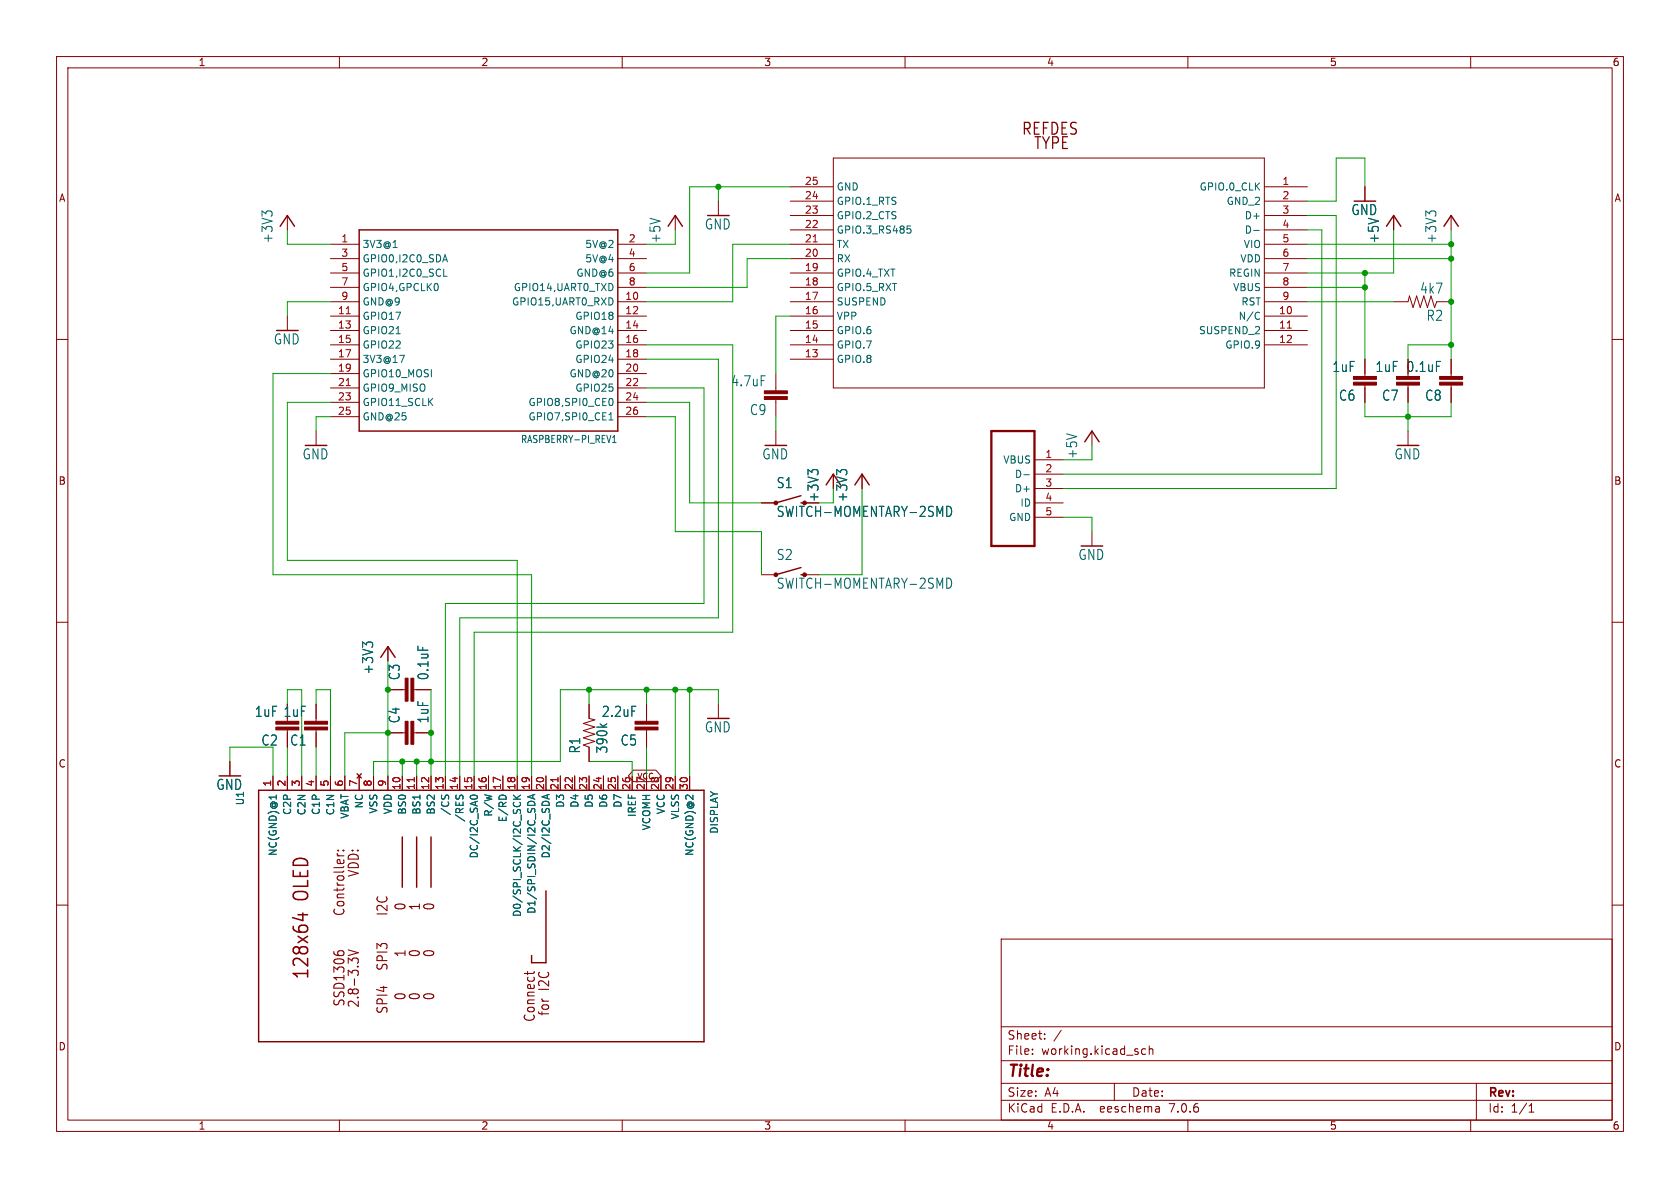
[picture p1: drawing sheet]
<svg xmlns="http://www.w3.org/2000/svg" width="297mm" height="210mm" viewBox="0 0 297 210" stroke-linecap="round" stroke-linejoin="round" font-family="sans-serif">
<g fill="none" stroke="#840000" stroke-width=".18">
<path d="M10 10h277v190h-277zM12 12h273v186h-273zM60 10v2M110 10v2M160 10v2M210 10v2M260 10v2M50.8 38.1v2.5M119.4 38.1v2.5M127 35.6v2.5M139.7 33h7.6M139.7 35.6h7.6"/>
<path d="M139.7 38.1h7.6M147.3 27.9h76.2v40.7h-76.2zM223.5 33h7.6M223.5 35.6h7.6M223.5 38.1h7.6M241.3 33v2.6M246.4 38.1v2.5M256.5 38.1v2.5M10 60h2M50.8 55.9v2.5M58.4 53.3h5.1M58.4 55.9h5.1"/>
<path d="M58.4 58.4h5.1M58.4 50.8h5.1M58.4 48.3h5.1M58.4 45.7h5.1M58.4 43.2h5.1M109.2 53.3h5.1M109.2 55.9h5.1M109.2 58.4h5.1M109.2 50.8h5.1M109.2 48.3h5.1M109.2 45.7h5.1M109.2 43.2h5.1"/>
<path d="M139.7 53.3h7.6M139.7 55.9h7.6M139.7 58.4h7.6M139.7 50.8h7.6M139.7 48.3h7.6M139.7 45.7h7.6M139.7 43.2h7.6M139.7 40.6h7.6M223.5 53.3h7.6M223.5 55.9h7.6M223.5 58.4h7.6M223.5 50.8h7.6"/>
<path d="M223.5 48.3h7.6M223.5 45.7h7.6M223.5 43.2h7.6M223.5 40.6h7.6M246.4 53.3h2.5l.3-1 .6 2.1 .6-2.1 .7 2.1 .6-2.1 .6 2.1 .7-2.1 .6 2.1 .4-1.1h2.5M285 60h2M55.9 76.2v2.5M58.4 68.6h5.1M58.4 61h5.1M58.4 63.5h5.1M58.4 66h5.1M58.4 71.1h5.1"/>
<path d="M58.4 73.7h5.1M109.2 68.6h5.1M109.2 61h5.1M109.2 63.5h5.1M109.2 66h5.1M109.2 71.1h5.1M109.2 73.7h5.1M137.2 66v3.1M137.2 70.6v3.1M137.2 76.2v2.5M139.7 61h7.6M139.7 63.5h7.6"/>
<path d="M193 76.2v2.5M223.5 61h7.6M241.3 63.5v3M241.3 68.1v3M248.9 68.1v3M248.9 76.2v2.5M256.5 63.5v3M256.5 68.1v3M134.6 88.9h2.6M147.3 83.8v2.6M152.4 83.8v2.6M182.9 88.9h5.1"/>
<path d="M182.9 81.3h5.1M182.9 83.8h5.1M182.9 86.4h5.1M182.9 91.4h5.1M193 94v2.5M10 110h2M68.6 114.3v2.5M134.6 101.6h2.6M285 110h2M40.6 134.6v2.6M48.3 137.2v2.5M50.8 129v.5"/>
<path d="M50.8 137.2v2.5M53.3 137.2v2.5M55.9 124.5v3M55.9 129v3.1M55.9 137.2v2.5M58.4 137.2v2.5M61 137.2v2.5M63.1 136.8l.8 .7M63.5 137.2v2.5M63.9 136.8l-.8 .7M66 137.2v2.5M68.6 137.2v2.5"/>
<path d="M68.6 129.5h3M68.6 121.9h3M71.1 137.2v2.5M73.2 129.5h3M73.2 121.9h3M73.7 137.2v2.5M76.2 137.2v2.5M78.7 137.2v2.5M81.3 137.2v2.5M83.8 137.2v2.5M86.4 137.2v2.5M88.9 137.2v2.5"/>
<path d="M91.4 137.2v2.5M94 137.2v2.5M96.5 137.2v2.5M99.1 137.2v2.5M101.6 137.2v2.5M104.1 124.5v2.5l1.1 .3-2.1 .6 2.1 .6-2.1 .7 2.1 .6-2.1 .6 2.1 .7-2.1 .6 1 .4v2.5M104.1 137.2v2.5M106.7 137.2v2.5M109.2 137.2v2.5M111.8 137.2v2.5M112 136.1h4l.8 1.1-.8 1h-4l-.9-1zM114.3 124.5v3"/>
<path d="M114.3 129v3.1M114.3 137.2v2.5M116.8 137.2v2.5M119.4 137.2v2.5M121.9 137.2v2.5M127 124.5v2.5M10 160h2M285 160h2M177 166h108v32h-108zM60 198v2M110 198v2M160 198v2"/>
<path d="M177 194.5h108M177 191.5h108M177 187.5h108M177 181.5h108M182.5 186.3v.1M182.5 185.5v.1M184.7 183.6v.1M184.7 182.8v.1M187.6 182.1l-1.3 2M197 191.5v3M202.5 185.5l-.4-.1-.3 .3v.4l.2 .2h.5M203.2 185.5l.2-.1 .3 .1 .1 .9"/>
<path d="M203.2 184.9v1.5M204.9 195.7l.1 .9M205 196.5l-.2 .1M205 196h-.2M210 198v2M260 198v2M261 191.5v6.5M270.3 196.6h.9M270.3 195.5l.4-.4v1.5"/>
</g>
<g fill="#840000" stroke="#840000" stroke-width=".18">
<path d="M239.3 66.5h4v.6h-4z"/>
<path d="M239.3 67.6h4v.5h-4z"/>
<path d="M53.8 127.5h4.1v.5h-4.1z"/>
<path d="M53.8 128.5h4.1v.5h-4.1z"/>
<path d="M112.3 127.5h4v.5h-4z"/>
<path d="M112.3 128.5h4v.5h-4z"/>
<path d="M72.6 127.5h.6v4.1h-.6z"/>
<path d="M71.6 127.5h.5v4.1h-.5z"/>
<path d="M72.6 119.9h.6v4.1h-.6z"/>
<path d="M71.6 119.9h.5v4.1h-.5z"/>
<path d="M254.5 66.5h4.1v.6h-4.1z"/>
<path d="M254.5 67.6h4.1v.5h-4.1z"/>
<path d="M246.9 66.5h4.1v.6h-4.1z"/>
<path d="M246.9 67.6h4.1v.5h-4.1z"/>
<path d="M135.1 69.1h4.1v.5h-4.1z"/>
<path d="M135.1 70.1h4.1v.5h-4.1z"/>
<path d="M48.8 127.5h4v.5h-4z"/>
<path d="M48.8 128.5h4v.5h-4z"/>
<circle cx="137.2" cy="88.9" r=".33"/>
<circle cx="142.2" cy="88.9" r=".33"/>
<circle cx="137.2" cy="101.6" r=".33"/>
<circle cx="142.2" cy="101.6" r=".33"/>
</g>
<g fill="none" stroke="#840000" stroke-width=".25">
<path d="M49.5 40l1.3-1.9 1.3 1.9M63.5 40.6h45.7v35.6h-45.7zM118.1 40l1.3-1.9 1.2 1.9M245.1 40l1.3-1.9 1.2 1.9M255.3 40l1.2-1.9 1.3 1.9M191.8 78.1l1.2-1.9 1.3 1.9M141.6 87.6l-4.4 1.3M146 85.7l1.3-1.9 1.3 1.9M151.1 85.7l1.3-1.9 1.3 1.9M67.3 116.2l1.3-1.9 1.2 1.9M141.6 100.3l-4.4 1.3M45.7 139.7h78.8v44.5h-78.8z"/>
<path d="M71.1 148v8.8M73.7 148v8.8M76.2 148v8.8M96.5 157.5v12.7h-2.5v-1.3"/>
</g>
<path d="M52.7 161.7h1.7M53.5 161.4v1.3l-1.8-.5" fill="none" stroke="#840000" stroke-width=".27"/>
<path d="M59.6 151.3h1.2M59.6 150.9l.1 .2 .3 .2M59.7 150.4h.2M60.6 150.4h.2M59 168.2v.3M59.7 168.3l.3-.2h.5l.3 .2M61.6 169.4l.6 .5M61.6 167.9l1.7 .5-1.7 .5M62.3 169.5l.3-.1 .7 .1M93.3 171.7v.6M94.5 171.7l-.1 .3-.2 .1h-1.5" fill="none" stroke="#840000" stroke-width=".19"/>
<g fill="none" stroke="#006464" stroke-width=".18">
<path d="M47 37.8l-.7-.5v.9M47.2 37.4h.7M160.4 39.9h.6M252.7 37.8l-.6-.5v.9M252.9 37.4h.8M69.5 43.8h.7M70 59h.8M77.4 50.4v.7M78.4 45.9h.6M78.4 48.8h.6M78.7 45l.4 1.3M108.3 53v.6"/>
<path d="M160.5 40.4h.3l.3 .3-.2 .5h-.4M221.6 40.7h1M222.4 55.2l.3 .1M222.7 56.3l-.3 .2M70.6 62.8h.9l-.6 1.3M107.6 74.2h.8M107.6 73.3l.4-.3v1.2M107.9 70.4a.68 .68 0 0 1 .5 .7 .68 .68 0 0 1-.5 .6M108.3 78.2h.6M108.3 77.3l.3-.3v1.2M143.5 83.5l-.7-.5v.9M143.7 83.1h.8"/>
<path d="M148.6 83.5l-.7-.5v.9M148.8 83.1h.7M167.4 89.5a.94 .94 0 0 1 .9 .6 .94 .94 0 0 1-.4 1.1l-.5 .1zM181 83.9h1M64.8 114l-.7-.5v.9M65 113.6h.7M167.4 102.2a.94 .94 0 0 1 .9 .6 .94 .94 0 0 1-.4 1.1l-.5 .1zM48.8 140.5v.8M78.1 140.5l-.1 .5M78.7 140.8l.3-.3 .3 .3M80.7 140.5l-.1 .2M81.3 140.8l.2-.3 .4 .3"/>
<path d="M83.4 141.2l-.3-.2a.68 .68 0 0 1 .7-.5 .68 .68 0 0 1 .6 .5l-.2 .2M88.4 140.7l.4-.1 .5 .1M90.7 141.3h1.3M90.7 140.6l.8 .7M90.9 141.8l-.2 .4 .4 .3M91.9 141.8l.1 .4-.3 .3M92 140.6l-.7 .5M93.4 141.9a.68 .68 0 0 1 .7-.2 .68 .68 0 0 1 .5 .7h-1.3zM94.2 140.6v.6M94.6 140.4l-1.3 .5 1.3 .4M96.7 140.6v.6M97.1 140.4l-1.3 .5 1.3 .4"/>
</g>
<path d="M61.2 55.5h.7M143.8 42.8h.7M227.6 58h.7M61.2 68.2h.7M73.2 137.5v.7M98.6 137.5v.7" fill="none" stroke="#a90000" stroke-width=".18"/>
<path d="M175.3 76.2h7.6v20.3h-7.6z" fill="none" stroke="#840000" stroke-width=".41"/>
<g fill="none" stroke="#009600" stroke-width=".18">
<path d="M127 33v2.6M139.7 33h-17.8v15.3h-7.6M231.1 38.1h5.1v48.3h-48.2M241.3 33v-5.1h-5.1v7.7h-5.1M50.8 40.6v2.6h7.6M58.4 53.3h-7.6v2.6M119.4 40.6v2.6h-5.1M139.7 43.2h-10.2v10.1h-15.2M139.7 45.7h-7.6v5.1h-17.8M139.7 55.9h-2.5v10.1M231.1 40.6h2.6v43.2h-45.7M231.1 43.2h25.4"/>
<path d="M231.1 45.7h25.4M231.1 53.3h15.3M231.1 50.8h10.2M241.3 48.3v15.2M246.4 40.6v7.7h-15.3M256.5 40.6v22.9M58.4 71.1h-7.6v28h40.6v38.1M58.4 73.7h-2.5v2.5M58.4 66h-10.1v35.6h45.7v35.6M114.3 61h15.2v50.8h-45.7v25.4M114.3 71.1h7.6v17.8h12.7M114.3 73.7h5.1v20.3h15.2v7.6"/>
<path d="M114.3 63.5h12.7v45.7h-45.7v28M114.3 68.6h10.2v38.1h-45.8v30.5M137.2 73.7v2.5M193 78.7v2.6h-5M241.3 71.1v2.6h15.2v-2.6M248.9 71.1v5.1M256.5 61h-7.6v2.5M147.3 86.4v2.5M152.4 86.4v15.2h-7.6M188 91.4h5v2.6M68.6 116.8v20.4M40.6 134.6v-2.5h7.7v5.1"/>
<path d="M50.8 124.5v-2.6h2.5v15.3M50.8 132.1v5.1M55.9 124.5v-2.6h2.5v15.3M55.9 132.1v5.1M68.6 129.5h-7.6v7.7M71.1 134.6v2.6M73.7 134.6v2.6M76.2 121.9v15.3M104.1 121.9v2.6M104.1 134.6h7.7v2.6M114.3 121.9v2.6M114.3 132.1v5.1"/>
<path d="M119.4 121.9v15.3M121.9 121.9v15.3M127 124.5v-2.6h-27.9v12.7h-33.1v2.6"/>
</g>
<g fill="#009600" stroke="#009600" stroke-width=".18">
<circle cx="256.5" cy="45.7" r=".46"/>
<circle cx="256.5" cy="43.2" r=".46"/>
<circle cx="256.5" cy="53.3" r=".46"/>
<circle cx="256.5" cy="61" r=".46"/>
<circle cx="104.1" cy="121.9" r=".46"/>
<circle cx="114.3" cy="121.9" r=".46"/>
<circle cx="119.4" cy="121.9" r=".46"/>
<circle cx="73.7" cy="134.6" r=".46"/>
<circle cx="76.2" cy="129.5" r=".46"/>
<circle cx="76.2" cy="134.6" r=".46"/>
<circle cx="71.1" cy="134.6" r=".46"/>
<circle cx="68.6" cy="121.9" r=".46"/>
<circle cx="68.6" cy="129.5" r=".46"/>
<circle cx="121.9" cy="121.9" r=".46"/>
<circle cx="127" cy="33" r=".46"/>
<circle cx="241.3" cy="50.8" r=".46"/>
<circle cx="241.3" cy="48.3" r=".46"/>
<circle cx="248.9" cy="73.7" r=".46"/>
</g>
<g font-size="3.5" fill="#840000">
<text x="54.9" y="159.3" transform="rotate(-90 54.9 159.3)">OLED</text>
<text x="54.9" y="173.3" transform="rotate(-90 54.9 173.3)">128x64</text>
</g>
<g font-size="2.9" fill="#840000">
<text x="180.5" y="24.1">REFDES</text>
<text x="182.7" y="26.7">TYPE</text>
</g>
<text font-size="2.8" fill="#840000" x="178" y="190.9">Title:</text>
<g font-size="2.5" fill="#006464">
<text x="124.5" y="40.8">GND</text>
<text x="238.8" y="38.2">GND</text>
<text x="48.4" y="43.1" transform="rotate(-90 48.4 43.1)">+3V3</text>
<text x="117" y="43.1" transform="rotate(-90 117 43.1)">+5V</text>
<text x="244" y="43.1" transform="rotate(-90 244 43.1)">+5V</text>
<text x="254.1" y="43.1" transform="rotate(-90 254.1 43.1)">+3V3</text>
<text x="251" y="52.1">4k7</text>
<text x="252.1" y="56.9">R2</text>
<text x="48.3" y="61.1">GND</text>
<text x="235.5" y="66">1uF</text>
<text x="243.1" y="66">1uF</text>
<text x="129.2" y="68.5">4.7uF</text>
<text x="236.6" y="71.1">C6</text>
<text x="244.2" y="71.1">C7</text>
<text x="251.9" y="71.1">C8</text>
<text x="132.5" y="73.6">C9</text>
<text x="53.4" y="81.4">GND</text>
<text x="134.7" y="81.4">GND</text>
<text x="190.6" y="81.2" transform="rotate(-90 190.6 81.2)">+5V</text>
<text x="246.4" y="81.4">GND</text>
<text x="137.2" y="86.5">S1</text>
<text x="144.9" y="88.8" transform="rotate(-90 144.9 88.8)">+3V3</text>
<text x="150" y="88.8" transform="rotate(-90 150 88.8)">+3V3</text>
<text x="137.2" y="99.2">S2</text>
<text x="190.6" y="99.2">GND</text>
<text x="137.2" y="104.3">SWITCH-MOMENTARY-2SMD</text>
<text x="66.2" y="119.3" transform="rotate(-90 66.2 119.3)">+3V3</text>
<text x="70.9" y="120.3" transform="rotate(-90 70.9 120.3)">C3</text>
<text x="76" y="120.3" transform="rotate(-90 76 120.3)">0.1uF</text>
<text x="45" y="126.9">1uF 1uF</text>
<text x="70.9" y="128" transform="rotate(-90 70.9 128)">C4</text>
<text x="76" y="128" transform="rotate(-90 76 128)">1uF</text>
<text x="106.3" y="126.9">2.2uF</text>
<text x="124.5" y="129.7">GND</text>
<text x="46.1" y="132">C2</text>
<text x="51.2" y="132">C1</text>
<text x="102.8" y="133.3" transform="rotate(-90 102.8 133.3)">R1</text>
<text x="107.6" y="133.3" transform="rotate(-90 107.6 133.3)">390k</text>
<text x="109.6" y="132">C5</text>
<text x="38.2" y="139.8">GND</text>
</g>
<g font-size="2.5" fill="#840000">
<text x="248.5" y="66">0.1uF</text>
<text x="137.2" y="91.6">SWITCH-MOMENTARY-2SMD</text>
<text x="63.7" y="155.2" transform="rotate(-90 63.7 155.2)">VDD:</text>
<text x="72" y="161.1" transform="rotate(-90 72 161.1)">0</text>
<text x="74.5" y="161.1" transform="rotate(-90 74.5 161.1)">1</text>
<text x="77" y="161.1" transform="rotate(-90 77 161.1)">0</text>
<text x="61.2" y="162.1" transform="rotate(-90 61.2 162.1)">Controller:</text>
<text x="68.8" y="162" transform="rotate(-90 68.8 162)">I2C</text>
<text x="68.8" y="171.7" transform="rotate(-90 68.8 171.7)">SPI3</text>
<text x="72" y="169.3" transform="rotate(-90 72 169.3)">1</text>
<text x="74.5" y="169.3" transform="rotate(-90 74.5 169.3)">0</text>
<text x="77" y="169.3" transform="rotate(-90 77 169.3)">0</text>
<text x="61.2" y="178.1" transform="rotate(-90 61.2 178.1)">SSD1306</text>
<text x="63.7" y="178.3" transform="rotate(-90 63.7 178.3)">2.8-3.3V</text>
<text x="68.8" y="179.4" transform="rotate(-90 68.8 179.4)">SPI4</text>
<text x="72" y="177" transform="rotate(-90 72 177)">0</text>
<text x="74.5" y="177" transform="rotate(-90 74.5 177)">0</text>
<text x="77" y="177" transform="rotate(-90 77 177)">0</text>
<text x="97.4" y="179.7" transform="rotate(-90 97.4 179.7)">for</text>
<text x="97.4" y="175.1" transform="rotate(-90 97.4 175.1)">I2C</text>
<text x="94.8" y="180.8" transform="rotate(-90 94.8 180.8)">Connect</text>
</g>
<g font-size="2.1" fill="#840000">
<text x="178" y="184">Sheet:</text>
<text x="178" y="186.7">File:</text>
<text x="184.1" y="186.7">working.kicad_sch</text>
<text x="178" y="196.9">KiCad</text>
<text x="178" y="194.1">Size:</text>
<text x="184.7" y="194.1">A4</text>
<text x="185.7" y="196.9">E.D.A.</text>
<text x="194.6" y="196.9">eeschema</text>
<text x="200" y="194.1">Date:</text>
<text x="207" y="196.9">7.0.6</text>
<text x="263" y="194.3">Rev:</text>
<text x="263" y="196.9">Id:</text>
<text x="267.1" y="196.9">1/1</text>
</g>
<g font-size="1.8" fill="#840000">
<text x="35" y="11.9">1</text>
<text x="85" y="11.9">2</text>
<text x="135" y="11.9">3</text>
<text x="185" y="11.9">4</text>
<text x="235" y="11.9">5</text>
<text x="285" y="11.9">6</text>
<text x="10.3" y="35.9">A</text>
<text x="285.3" y="35.9">A</text>
<text x="10.3" y="85.9">B</text>
<text x="285.3" y="85.9">B</text>
<text x="10.3" y="135.9">C</text>
<text x="285.3" y="135.9">C</text>
<text x="10.3" y="185.9">D</text>
<text x="285.3" y="185.9">D</text>
<text x="35" y="199.9">1</text>
<text x="85" y="199.9">2</text>
<text x="135" y="199.9">3</text>
<text x="185" y="199.9">4</text>
<text x="235" y="199.9">5</text>
<text x="285" y="199.9">6</text>
</g>
<g font-size="1.8" fill="#a90000">
<text x="142.2" y="35.3">24</text>
<text x="142.2" y="32.8">25</text>
<text x="226.6" y="32.8">1</text>
<text x="226.6" y="35.3">2</text>
<text x="142.2" y="40.4">22</text>
<text x="142.2" y="37.8">23</text>
<text x="226.6" y="37.8">3</text>
<text x="226.6" y="40.4">4</text>
<text x="60.3" y="42.9">1</text>
<text x="60.3" y="45.5">3</text>
<text x="111.1" y="42.9">2</text>
<text x="111.1" y="45.5">4</text>
<text x="142.2" y="45.5">20</text>
<text x="142.2" y="42.9">21</text>
<text x="226.6" y="42.9">5</text>
<text x="226.6" y="45.5">6</text>
<text x="60.3" y="48">5</text>
<text x="60.3" y="50.5">7</text>
<text x="60.3" y="53.1">9</text>
<text x="110.4" y="53.1">10</text>
<text x="111.1" y="48">6</text>
<text x="111.1" y="50.5">8</text>
<text x="142.2" y="53.1">17</text>
<text x="142.2" y="50.5">18</text>
<text x="142.2" y="48">19</text>
<text x="226.6" y="48">7</text>
<text x="226.6" y="50.5">8</text>
<text x="226.6" y="53.1">9</text>
<text x="59.6" y="55.6">11</text>
<text x="59.6" y="58.2">13</text>
<text x="110.4" y="55.6">12</text>
<text x="110.4" y="58.2">14</text>
<text x="142.2" y="58.2">15</text>
<text x="142.2" y="55.6">16</text>
<text x="226" y="55.6">10</text>
<text x="226" y="58.2">11</text>
<text x="59.6" y="60.7">15</text>
<text x="59.6" y="63.2">17</text>
<text x="59.6" y="65.8">19</text>
<text x="110.4" y="60.7">16</text>
<text x="110.4" y="63.2">18</text>
<text x="110.4" y="65.8">20</text>
<text x="142.2" y="63.2">13</text>
<text x="142.2" y="60.7">14</text>
<text x="226" y="60.7">12</text>
<text x="59.6" y="68.3">21</text>
<text x="59.6" y="70.9">23</text>
<text x="110.4" y="68.3">22</text>
<text x="110.4" y="70.9">24</text>
<text x="59.6" y="73.4">25</text>
<text x="110.4" y="73.4">26</text>
<text x="184.7" y="81">1</text>
<text x="184.7" y="83.6">2</text>
<text x="184.7" y="86.1">3</text>
<text x="184.7" y="88.6">4</text>
<text x="184.7" y="91.2">5</text>
<text x="48" y="139.1" transform="rotate(-90 48 139.1)">1</text>
<text x="50.5" y="139.1" transform="rotate(-90 50.5 139.1)">2</text>
<text x="53.1" y="139.1" transform="rotate(-90 53.1 139.1)">3</text>
<text x="55.6" y="139.1" transform="rotate(-90 55.6 139.1)">4</text>
<text x="58.2" y="139.1" transform="rotate(-90 58.2 139.1)">5</text>
<text x="60.7" y="139.1" transform="rotate(-90 60.7 139.1)">6</text>
<text x="63.2" y="139.1" transform="rotate(-90 63.2 139.1)">7</text>
<text x="65.8" y="139.1" transform="rotate(-90 65.8 139.1)">8</text>
<text x="68.3" y="139.1" transform="rotate(-90 68.3 139.1)">9</text>
<text x="70.9" y="139.7" transform="rotate(-90 70.9 139.7)">10</text>
<text x="73.4" y="139.7" transform="rotate(-90 73.4 139.7)">11</text>
<text x="75.9" y="139.7" transform="rotate(-90 75.9 139.7)">12</text>
<text x="78.5" y="139.7" transform="rotate(-90 78.5 139.7)">13</text>
<text x="81" y="139.7" transform="rotate(-90 81 139.7)">14</text>
<text x="83.6" y="139.7" transform="rotate(-90 83.6 139.7)">15</text>
<text x="86.1" y="139.7" transform="rotate(-90 86.1 139.7)">16</text>
<text x="88.6" y="139.7" transform="rotate(-90 88.6 139.7)">17</text>
<text x="91.2" y="139.7" transform="rotate(-90 91.2 139.7)">18</text>
<text x="93.7" y="139.7" transform="rotate(-90 93.7 139.7)">19</text>
<text x="96.3" y="139.7" transform="rotate(-90 96.3 139.7)">20</text>
<text x="98.8" y="139.7" transform="rotate(-90 98.8 139.7)">21</text>
<text x="101.3" y="139.7" transform="rotate(-90 101.3 139.7)">22</text>
<text x="103.9" y="139.7" transform="rotate(-90 103.9 139.7)">23</text>
<text x="106.4" y="139.7" transform="rotate(-90 106.4 139.7)">24</text>
<text x="109" y="139.7" transform="rotate(-90 109 139.7)">25</text>
<text x="111.5" y="139.7" transform="rotate(-90 111.5 139.7)">26</text>
<text x="114" y="139.7" transform="rotate(-90 114 139.7)">27</text>
<text x="116.6" y="139.7" transform="rotate(-90 116.6 139.7)">28</text>
<text x="119.1" y="139.7" transform="rotate(-90 119.1 139.7)">29</text>
<text x="121.7" y="139.7" transform="rotate(-90 121.7 139.7)">30</text>
</g>
<g font-size="1.8" fill="#006464">
<text x="147.8" y="33.9">GND</text>
<text x="212" y="33.9">GPIO.0_CLK</text>
<text x="147.8" y="41.5">GPIO.3_RS485</text>
<text x="147.8" y="39">GPIO.2_CTS</text>
<text x="147.8" y="36.4">GPIO.1_RTS</text>
<text x="216.8" y="36.4">GND_2</text>
<text x="220" y="39">D+</text>
<text x="220" y="41.5">D-</text>
<text x="64" y="44">3V3@1</text>
<text x="64" y="46.6">GPIO0,I2C0_SDA</text>
<text x="103.4" y="44">5V@2</text>
<text x="103.4" y="46.6">5V@4</text>
<text x="147.8" y="46.6">RX</text>
<text x="147.8" y="44">TX</text>
<text x="219.2" y="46.6">VDD</text>
<text x="219.8" y="44">VIO</text>
<text x="64" y="49.1">GPIO1,I2C0_SCL</text>
<text x="64" y="51.7">GPIO4,GPCLK0</text>
<text x="90.7" y="51.7">GPIO14,UART0_TXD</text>
<text x="101.8" y="49.1">GND@6</text>
<text x="147.8" y="51.7">GPIO.5_RXT</text>
<text x="147.8" y="49.1">GPIO.4_TXT</text>
<text x="217.2" y="49.1">REGIN</text>
<text x="217.9" y="51.7">VBUS</text>
<text x="64" y="56.7">GPIO17</text>
<text x="64" y="59.3">GPIO21</text>
<text x="64" y="54.2">GND@9</text>
<text x="90.4" y="54.2">GPIO15,UART0_RXD</text>
<text x="100.6" y="59.3">GND@14</text>
<text x="101.6" y="56.7">GPIO18</text>
<text x="147.8" y="59.3">GPIO.6</text>
<text x="147.8" y="56.7">VPP</text>
<text x="147.8" y="54.2">SUSPEND</text>
<text x="211.9" y="59.3">SUSPEND_2</text>
<text x="218.9" y="56.7">N/C</text>
<text x="219.4" y="54.2">RST</text>
<text x="64" y="61.8">GPIO22</text>
<text x="64" y="64.4">3V3@17</text>
<text x="101.6" y="61.8">GPIO23</text>
<text x="101.6" y="64.4">GPIO24</text>
<text x="147.8" y="64.4">GPIO.8</text>
<text x="147.8" y="61.8">GPIO.7</text>
<text x="216.5" y="61.8">GPIO.9</text>
<text x="64" y="66.9">GPIO10_MOSI</text>
<text x="64" y="69.4">GPIO9_MISO</text>
<text x="64" y="72">GPIO11_SCLK</text>
<text x="93.3" y="72">GPIO8,SPI0_CE0</text>
<text x="100.6" y="66.9">GND@20</text>
<text x="101.6" y="69.4">GPIO25</text>
<text x="64" y="74.5">GND@25</text>
<text x="93.3" y="74.5">GPIO7,SPI0_CE1</text>
<text x="92" y="78.5">RASPBERRY-PI_REV1</text>
<text x="177.3" y="82.1">VBUS</text>
<text x="179.3" y="84.7">D-</text>
<text x="179.3" y="87.2">D+</text>
<text x="180.3" y="89.8">ID</text>
<text x="178.3" y="92.3">GND</text>
<text x="43.3" y="142.5" transform="rotate(-90 43.3 142.5)">U1</text>
<text x="64.4" y="143" transform="rotate(-90 64.4 143)">NC</text>
<text x="66.9" y="143.9" transform="rotate(-90 66.9 143.9)">VSS</text>
<text x="99.9" y="142.9" transform="rotate(-90 99.9 142.9)">D3</text>
<text x="102.5" y="142.9" transform="rotate(-90 102.5 142.9)">D4</text>
<text x="105" y="142.9" transform="rotate(-90 105 142.9)">D5</text>
<text x="107.5" y="142.9" transform="rotate(-90 107.5 142.9)">D6</text>
<text x="110.1" y="142.9" transform="rotate(-90 110.1 142.9)">D7</text>
<text x="51.7" y="144.2" transform="rotate(-90 51.7 144.2)">C2P</text>
<text x="54.2" y="144.2" transform="rotate(-90 54.2 144.2)">C2N</text>
<text x="56.7" y="144.2" transform="rotate(-90 56.7 144.2)">C1P</text>
<text x="59.3" y="144.2" transform="rotate(-90 59.3 144.2)">C1N</text>
<text x="61.8" y="144.8" transform="rotate(-90 61.8 144.8)">VBAT</text>
<text x="69.4" y="144" transform="rotate(-90 69.4 144)">VDD</text>
<text x="72" y="144.1" transform="rotate(-90 72 144.1)">BS0</text>
<text x="74.5" y="144.1" transform="rotate(-90 74.5 144.1)">BS1</text>
<text x="77.1" y="144.1" transform="rotate(-90 77.1 144.1)">BS2</text>
<text x="79.6" y="144.2" transform="rotate(-90 79.6 144.2)">/CS</text>
<text x="82.1" y="145.4" transform="rotate(-90 82.1 145.4)">/RES</text>
<text x="87.2" y="144.5" transform="rotate(-90 87.2 144.5)">R/W</text>
<text x="89.8" y="145.4" transform="rotate(-90 89.8 145.4)">E/RD</text>
<text x="112.6" y="144.5" transform="rotate(-90 112.6 144.5)">IREF</text>
<text x="115.2" y="146.9" transform="rotate(-90 115.2 146.9)">VCOMH</text>
<text x="117.7" y="144" transform="rotate(-90 117.7 144)">VCC</text>
<text x="120.2" y="144.9" transform="rotate(-90 120.2 144.9)">VLSS</text>
<text x="127.1" y="147.5" transform="rotate(-90 127.1 147.5)">DISPLAY</text>
<text x="49.1" y="151.4" transform="rotate(-90 49.1 151.4)">NC(GND)@1</text>
<text x="84.7" y="151.8" transform="rotate(-90 84.7 151.8)">DC/I2C_SA0</text>
<text x="97.4" y="151.8" transform="rotate(-90 97.4 151.8)">D2/I2C_SDA</text>
<text x="122.8" y="151.4" transform="rotate(-90 122.8 151.4)">NC(GND)@2</text>
<text x="94.8" y="161.6" transform="rotate(-90 94.8 161.6)">D1/SPI_SDIN/I2C_SDA</text>
<text x="92.3" y="162.2" transform="rotate(-90 92.3 162.2)">D0/SPI_SCLK/I2C_SCK</text>
</g>
<text font-size="1.4" fill="#840000" x="112.5" y="138">VCC</text>
</svg>
